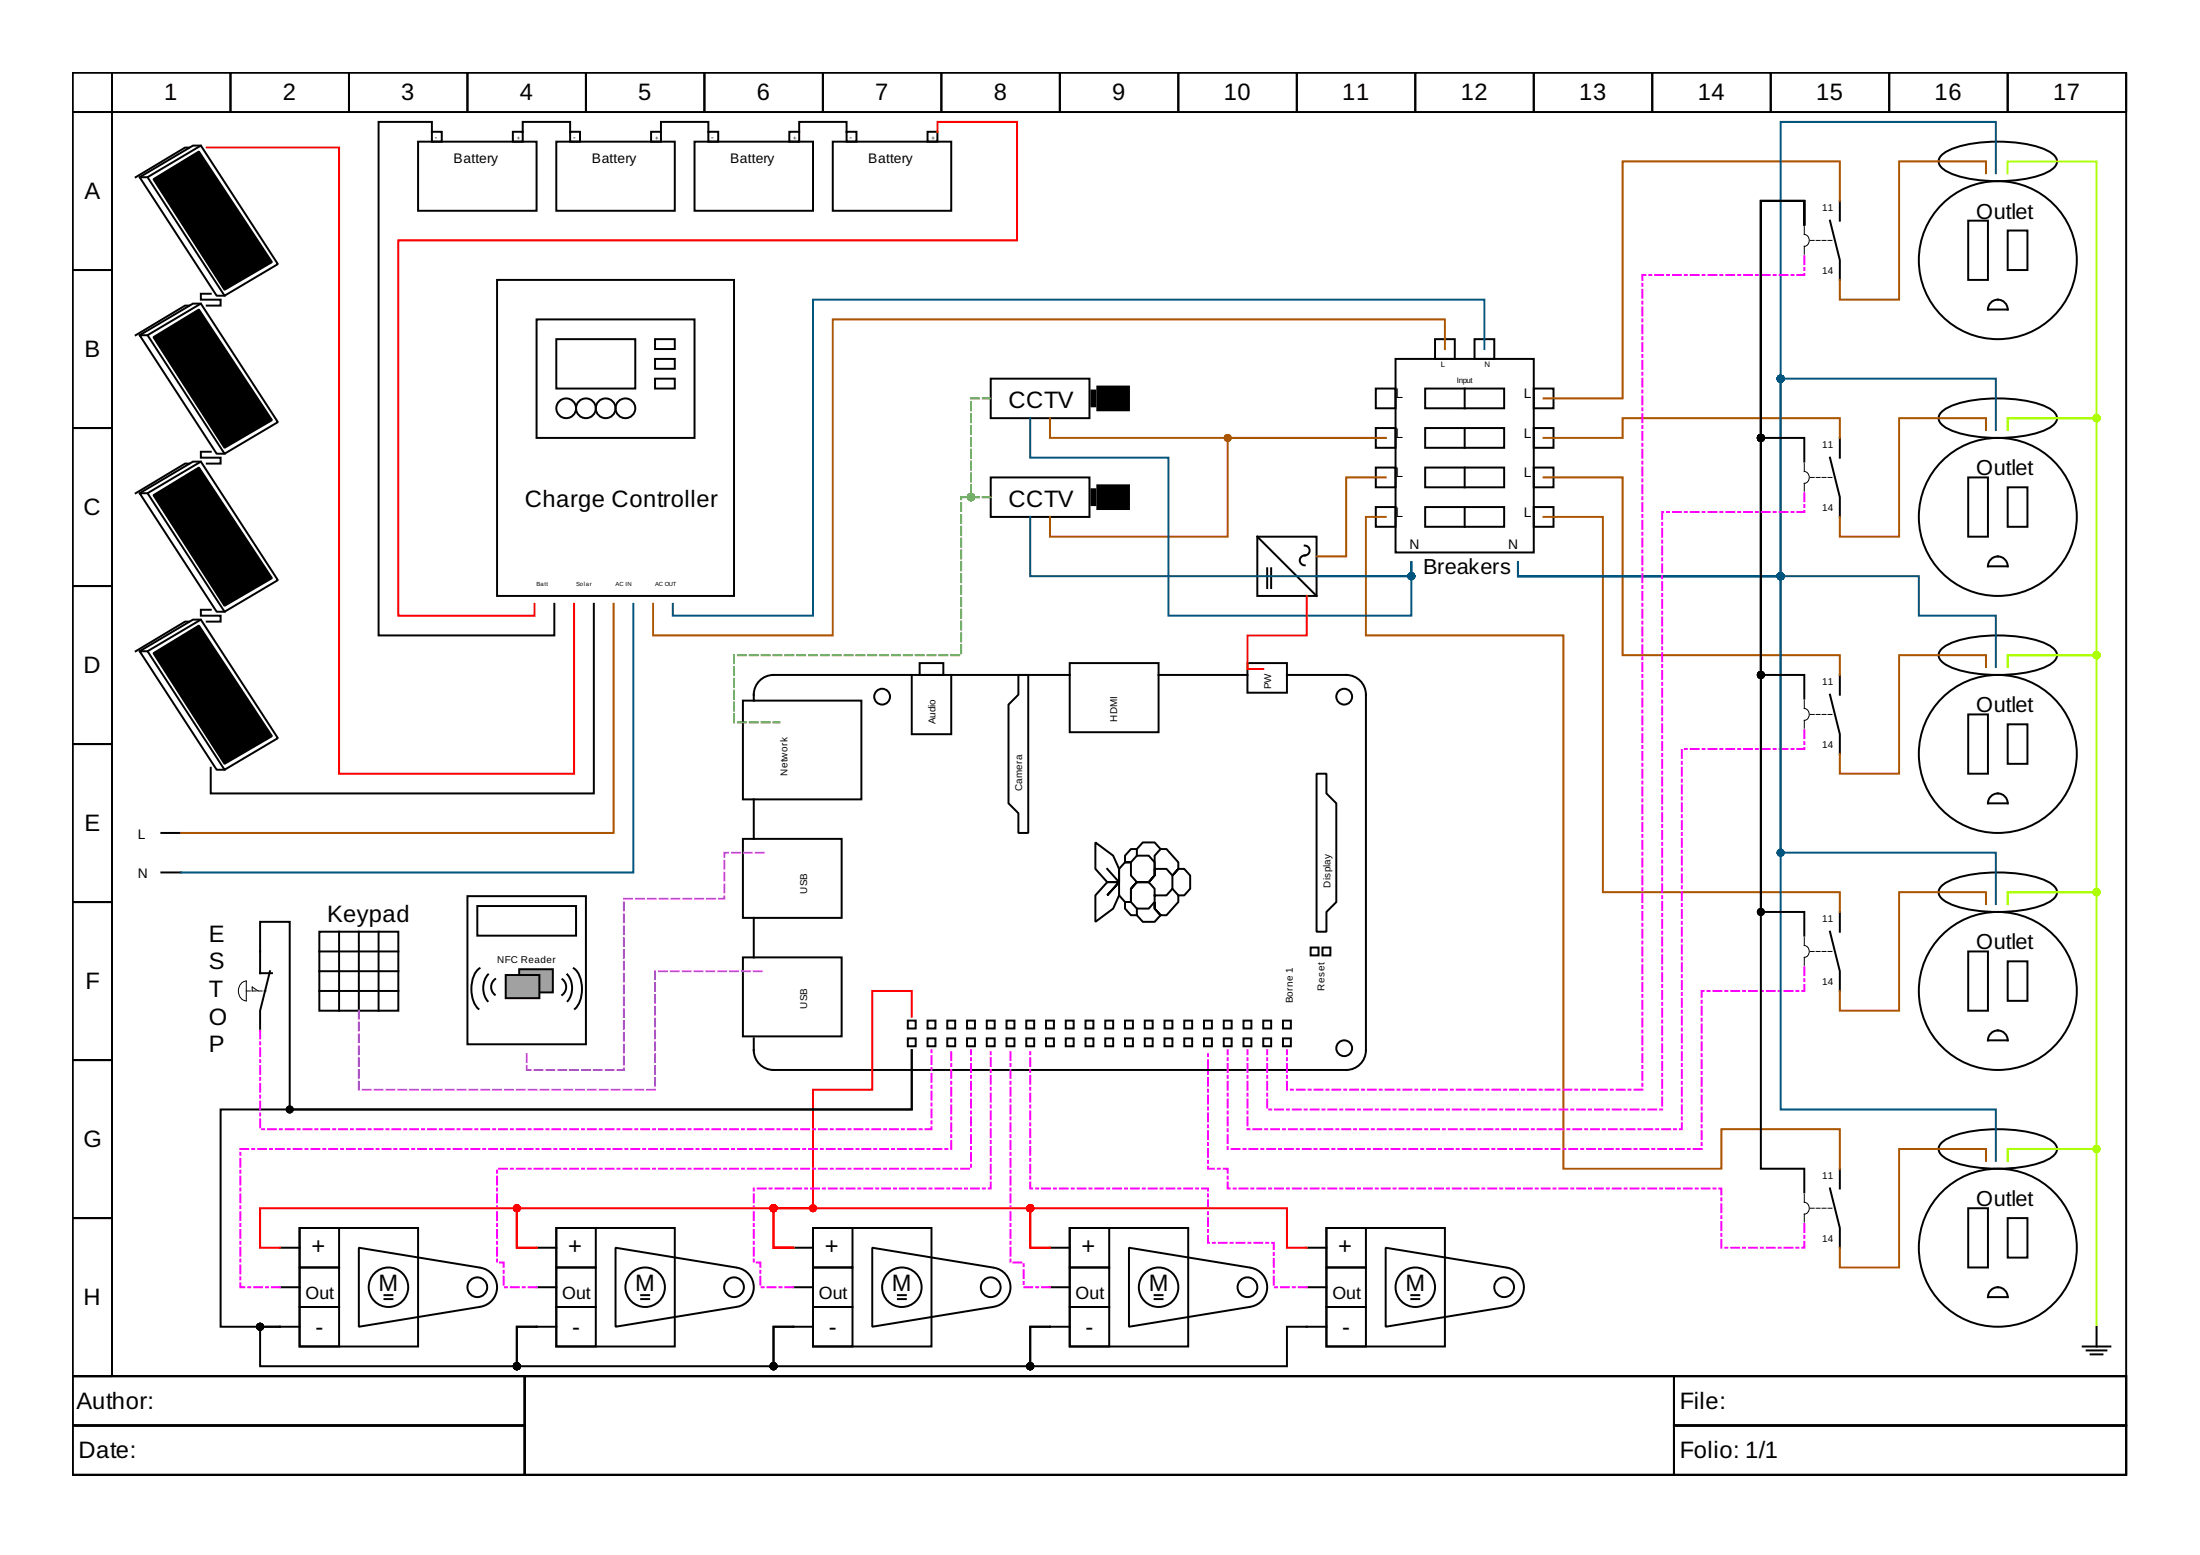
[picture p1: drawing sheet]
<svg xmlns="http://www.w3.org/2000/svg" width="297mm" height="210mm" viewBox="0 0 297 210" stroke-linecap="round" stroke-linejoin="round" font-family="sans-serif">
<g fill="none" stroke="#000" stroke-width=".27">
<path d="M9.8 9.8h277.3v176h-277.3zM9.8 9.8h5.3v5.3h-5.3zM9.8 15.1h5.3v21.4h-5.3zM15.1 9.8h16v5.3h-16zM25.5 19.9h-.5l-6.7 4M27.1 19.7h-1l-7.2 4.2M31.1 9.8h16v5.3h-16zM47.1 9.8h16v5.3h-16zM63.1 9.8h16v5.3h-16zM75.1 19.1h16v9.4h-16zM77 17.8h1.3v1.3h-1.3zM79.1 9.8h16v5.3h-16z"/>
<path d="M87.9 17.8h1.3v1.3h-1.3zM95.1 9.8h16v5.3h-16zM111.1 9.8h16v5.3h-16zM112.4 19.1h16v9.4h-16zM114.3 17.8h1.3v1.3h-1.3zM125.2 17.8h1.4v1.3h-1.4zM127.1 9.8h16v5.3h-16zM143.1 9.8h16v5.3h-16zM159.1 9.8h16v5.3h-16zM175.1 9.8h16v5.3h-16zM191.1 9.8h16v5.3h-16zM207.1 9.8h16v5.3h-16z"/>
<path d="M223.1 9.8h16v5.3h-16zM239.1 9.8h16v5.3h-16zM255.1 9.8h16v5.3h-16zM271.1 9.8h16v5.3h-16zM9.8 36.5h5.3v21.3h-5.3zM19.9 23.9l7.2-4.2 10.4 16-7.2 4.2zM19.9 23.9h-1l10.4 16h1M67.1 37.8h32v42.6h-32zM247.1 29.8l1.3 5.3v2.7M248.4 27.1v2.7M262.2 20.9a9.3 9.3 0 0 1 5-1.6 19.1 19.1 0 0 1 9 .9 2.12 2.12 0 0 1 1.5 1.6 2.12 2.12 0 0 1-1.5 1.6 19.6 19.6 0 0 1-12.9 0 2.12 2.12 0 0 1-1.6-1.6l.1-.4zM265.7 29.8h2.7v8h-2.7z"/>
<path d="M271.1 31.1h2.6v5.4h-2.6zM9.8 57.8h5.3v21.3h-5.3zM19.9 45.2l7.2-4.2 10.4 16-7.2 4.2zM19.9 45.2h-1l10.4 16h1M25.5 41.3h-.5l-6.7 3.9M27.1 41h-1l-7.2 4.2M72.4 43.1h21.4v16h-21.4zM75.1 45.8h10.7v6.6h-10.7zM88.4 45.8h2.7v1.3h-2.7zM88.4 48.4h2.7v1.4h-2.7zM88.4 51.1h2.7v1.3h-2.7zM133.8 51.1h13.3v5.3h-13.3z"/>
<path d="M185.8 52.4h2.6v2.7h-2.6zM185.8 57.8h2.6v2.6h-2.6zM188.4 48.4h18.7v26.2h-18.7zM192.4 57.8h10.7v2.6h-10.7zM192.4 52.4h10.7v2.7h-10.7zM193.8 45.8h2.6v2.6h-2.6zM197.8 52.4v2.7M197.8 57.8v2.6M199.1 45.8h2.7v2.6h-2.7zM207.1 52.4h2.7v2.7h-2.7zM207.1 57.8h2.7v2.6h-2.7zM248.4 59.1v2.7"/>
<path d="M262.2 55.6a9.3 9.3 0 0 1 5-1.7 19.1 19.1 0 0 1 9 1 2.12 2.12 0 0 1 1.5 1.5 2.12 2.12 0 0 1-1.5 1.6 19.6 19.6 0 0 1-12.9 0 2.12 2.12 0 0 1-1.6-1.6l.1-.4zM269 40.7a1.33 1.33 0 0 1 1.3-.1 1.33 1.33 0 0 1 .8 1.2h-2.7l.1-.4zM9.8 79.1h5.3v21.3h-5.3zM19.9 66.6l7.2-4.3 10.4 16-7.2 4.3zM19.9 66.6h-1l10.4 16h1M25.5 62.6h-.5l-6.7 4M27.1 62.3h-1l-7.2 4.3M133.8 64.4h13.3v5.4h-13.3zM169.8 72.4h8v8h-8zM169.8 72.4l8 8M171.1 76.7v2.7M171.6 76.7v2.7"/>
<path d="M176.2 73.6a.67 .67 0 0 1 .6 .7 .67 .67 0 0 1-.6 .7 .67 .67 0 0 0-.7 .6 .67 .67 0 0 0 .7 .7M185.8 63.1h2.6v2.7h-2.6zM185.8 68.4h2.6v2.7h-2.6zM192.4 68.4h10.7v2.7h-10.7zM192.4 63.1h10.7v2.7h-10.7zM197.8 63.1v2.7M197.8 68.4v2.7M207.1 68.4h2.7v2.7h-2.7zM207.1 63.1h2.7v2.7h-2.7zM247.1 61.8l1.3 5.3v2.7M265.7 64.4h2.7v8h-2.7zM269 75.4a1.33 1.33 0 0 1 1.3-.1 1.33 1.33 0 0 1 .8 1.1h-2.7l.1-.4z"/>
<path d="M271.1 65.8h2.6v5.3h-2.6zM19.9 87.9l7.2-4.3 10.4 16-7.2 4.3zM19.9 87.9h-1l10.4 16h1M25.5 83.9h-.5l-6.7 4M27.1 83.6h-1l-7.2 4.3M100.3 94.6h16v13.3h-16zM123.1 91.1h5.3v8h-5.3zM123.1 91.1h-18.7a2.67 2.67 0 0 0-2.6 2.7v.8M124.2 89.5h3.2v1.6h-3.2zM128.4 91.1h16M137.5 91.1h1.3v21.3h-1.3v-2.6l-1.3-1.4v-13.3l1.3-1.3zM144.4 89.5h12v9.3h-12z"/>
<path d="M156.4 91.1h12M168.4 89.5h5.4v4h-5.4zM173.8 91.1h8a2.67 2.67 0 0 1 2.6 2.7v48a2.67 2.67 0 0 1-2.6 2.6h-77.4a2.67 2.67 0 0 1-2.6-2.6v-1.6M247.1 93.8l1.3 5.3v2.7M248.4 91.1v2.7M262.2 87.6a9.3 9.3 0 0 1 5-1.7 19.1 19.1 0 0 1 9 1 2.12 2.12 0 0 1 1.5 1.5 2.12 2.12 0 0 1-1.5 1.6 19.6 19.6 0 0 1-12.9 0 2.12 2.12 0 0 1-1.6-1.6l.1-.4zM265.7 96.4h2.7v8h-2.7zM271.1 97.8h2.6v5.3h-2.6zM9.8 100.4h5.3v21.4h-5.3zM100.3 113.2h13.3v10.7h-13.3zM101.8 107.9v5.3M149.5 117.3l1.6 1.8-1.6 1.8 1.6-1.8h-1.6h1.6v-1.8l-.8-1.8-2.4-1.8v3.6l1.6 1.8-1.6 1.8v3.5l2.4-1.8 .8-1.7"/>
<path d="M153.5 114.6h-.8l-.8 .9v.9h.8h-.8l-.8 .9v3.6l.8 .9h.8h-.8v.8l.8 .9h.8M155.9 117.3v-1.8l.8-.9h.8l1.6 1.8v.9l-.8 .9 .8-.9h.8l.8 .9v1.8l-.8 .9h-.8M156.7 114.6l-.8-.9h-1.6l-.8 .9v.9M158.3 120l.8 .9v.9l-1.6 1.7h-.8l-.8-.9v-.8v.8l.8 .9-.8 .9h-1.6l-.8-.9v-.9M177.8 104.4h1.3v2.7l1.3 1.3v13.4l-1.3 1.3v2.7h-1.3zM262.2 119.6a9.3 9.3 0 0 1 5-1.7 19.1 19.1 0 0 1 9 1 2.12 2.12 0 0 1 1.5 1.5 2.12 2.12 0 0 1-1.5 1.6 19.6 19.6 0 0 1-12.9 0 2.12 2.12 0 0 1-1.6-1.6l.1-.4zM269 107.4a1.33 1.33 0 0 1 1.3-.2 1.33 1.33 0 0 1 .8 1.2h-2.7l.1-.4zM9.8 121.8h5.3v21.3h-5.3zM35.1 128.4v3h1.6M36.5 131.1l-1.4 5.3v2.7M43.1 125.8h10.7v10.6h-10.7zM43.1 133.8h10.7"/>
<path d="M43.1 131.1h10.7M43.1 128.4h10.7M45.8 125.8v10.6M48.4 125.8v10.6M51.1 125.8v10.6M64.8 130.7a3.9 3.9 0 0 0-1 3.9 2.8 2.8 0 0 0 .8 1.6M75.9 132.2a1.33 1.33 0 0 1 0 2.1M100.3 129.2h13.3v10.7h-13.3zM101.8 123.9v5.3M122.6 137.8h1v1h-1zM125.2 137.8h1.1v1h-1.1zM127.9 137.8h1.1v1h-1.1z"/>
<path d="M130.6 137.8h1v1h-1zM133.2 137.8h1.1v1h-1.1zM135.9 137.8h1.1v1h-1.1zM138.6 137.8h1v1h-1zM141.2 137.8h1.1v1h-1.1zM143.9 137.8h1.1v1h-1.1zM146.6 137.8h1v1h-1zM149.2 137.8h1.1v1h-1.1zM151.9 137.8h1.1v1h-1.1zM154.6 137.8h1v1h-1zM155.9 120.9h1.6l.8-.9v-1.8l-.8-.9h-1.6v.9l-.8 .9h-1.6l-.8 .9v1.8l.8 .8h1.6l.8-.8v-1.8l-.8-.9 .8-.9v-1.8l-.8-.9h-1.6l-.8 .9v1.8l.8 .9h1.6h-1.6l-.8 .9v1.8M157.2 137.8h1.1v1h-1.1z"/>
<path d="M159.9 137.8h1.1v1h-1.1zM162.6 137.8h1v1h-1zM165.2 137.8h1.1v1h-1.1zM167.9 137.8h1.1v1h-1.1zM170.6 137.8h1v1h-1zM173.2 137.8h1.1v1h-1.1zM177 127.9h1v1.1h-1zM178.6 127.9h1v1.1h-1zM247.1 125.8l1.3 5.3v2.7M248.4 123.1v2.7M265.7 128.4h2.7v8h-2.7zM269 139.4a1.33 1.33 0 0 1 1.3-.2 1.33 1.33 0 0 1 .8 1.2h-2.7l.1-.4z"/>
<path d="M271.1 129.8h2.6v5.3h-2.6zM9.8 143.1h5.3v21.3h-5.3zM122.6 140.2h1v1h-1zM125.2 140.2h1.1v1h-1.1zM127.9 140.2h1.1v1h-1.1zM130.6 140.2h1v1h-1zM133.2 140.2h1.1v1h-1.1zM135.9 140.2h1.1v1h-1.1zM138.6 140.2h1v1h-1zM141.2 140.2h1.1v1h-1.1zM143.9 140.2h1.1v1h-1.1zM146.6 140.2h1v1h-1z"/>
<path d="M149.2 140.2h1.1v1h-1.1zM151.9 140.2h1.1v1h-1.1zM154.6 140.2h1v1h-1zM157.2 140.2h1.1v1h-1.1zM159.9 140.2h1.1v1h-1.1zM162.6 140.2h1v1h-1zM165.2 140.2h1.1v1h-1.1zM167.9 140.2h1.1v1h-1.1zM170.6 140.2h1v1h-1zM173.2 140.2h1.1v1h-1.1zM248.4 157.8v2.6M262.2 154.3a9.3 9.3 0 0 1 5-1.7 19.1 19.1 0 0 1 9 .9 2.12 2.12 0 0 1 1.5 1.6 2.12 2.12 0 0 1-1.5 1.6 19.6 19.6 0 0 1-12.9 0 2.12 2.12 0 0 1-1.6-1.6l.1-.4z"/>
<path d="M9.8 164.4h5.3v21.4h-5.3zM37.8 168.4h2.7M37.8 173.8h2.7M37.8 179.1h2.7M40.5 165.8h15.9v16h-15.9zM40.5 165.8h5.3v5.3h-5.3zM40.5 171.1h5.3v5.3h-5.3zM40.5 176.4h5.3v5.4h-5.3zM51.9 174.8h1.1M51.9 175.4h1.1M64.7 171.1l-16.3-2.7v10.7l16.3-2.7M64.9 171.1a2.67 2.67 0 0 1 2.2 2.7 2.67 2.67 0 0 1-2.2 2.6"/>
<path d="M72.4 168.4h2.7M72.4 173.8h2.7M72.4 179.1h2.7M75.1 165.8h16v16h-16zM75.1 165.8h5.3v5.3h-5.3zM75.1 171.1h5.3v5.3h-5.3zM75.1 176.4h5.3v5.4h-5.3zM86.6 174.8h1M86.6 175.4h1M99.4 171.1l-16.3-2.7v10.7l16.3-2.7M99.6 171.1a2.67 2.67 0 0 1 2.2 2.7 2.67 2.67 0 0 1-2.2 2.6M107.1 168.4h2.7"/>
<path d="M107.1 173.8h2.7M107.1 179.1h2.7M109.8 165.8h16v16h-16zM109.8 165.8h5.3v5.3h-5.3zM109.8 171.1h5.3v5.3h-5.3zM109.8 176.4h5.3v5.4h-5.3zM121.2 174.8h1.1M121.2 175.4h1.1M134 171.1l-16.2-2.7v10.7l16.2-2.7M134.2 171.1a2.67 2.67 0 0 1 2.2 2.7 2.67 2.67 0 0 1-2.2 2.6M141.8 168.4h2.6M141.8 173.8h2.6"/>
<path d="M141.8 179.1h2.6M144.4 165.8h16v16h-16zM144.4 165.8h5.4v5.3h-5.4zM144.4 171.1h5.4v5.3h-5.4zM144.4 176.4h5.4v5.4h-5.4zM155.9 174.8h1.1M155.9 175.4h1.1M168.7 171.1l-16.3-2.7v10.7l16.3-2.7M168.9 171.1a2.67 2.67 0 0 1 2.2 2.7 2.67 2.67 0 0 1-2.2 2.6M176.4 168.4h2.7M176.4 173.8h2.7M176.4 179.1h2.7"/>
<path d="M179.1 165.8h16v16h-16zM179.1 165.8h5.3v5.3h-5.3zM179.1 171.1h5.3v5.3h-5.3zM179.1 176.4h5.3v5.4h-5.3zM190.6 174.8h1M190.6 175.4h1M203.4 171.1l-16.3-2.7v10.7l16.3-2.7M203.6 171.1a2.67 2.67 0 0 1 2.2 2.7 2.67 2.67 0 0 1-2.2 2.6M247.1 160.4l1.3 5.4v2.6M265.7 163.1h2.7v8h-2.7zM269 174a1.33 1.33 0 0 1 1.3-.1 1.33 1.33 0 0 1 .8 1.2h-2.7l.1-.4zM271.1 164.4h2.6v5.4h-2.6z"/>
<path d="M283.1 179.1v2.7M9.8 185.8h277.3v13.3h-277.3zM9.8 185.8h61v6.6h-61zM9.8 192.4h61v6.7h-61zM70.8 185.8h155.2v13.3h-155.2zM226 185.8h61.1v6.6h-61.1zM226 192.4h61.1v6.7h-61.1zM281.2 181.8h3.7M281.7 182.3h2.7M282.3 182.8h1.6"/>
<circle cx="269.7" cy="35.1" r="10.7"/>
<circle cx="76.4" cy="55.1" r="1.33"/>
<circle cx="79.1" cy="55.1" r="1.33"/>
<circle cx="81.8" cy="55.1" r="1.33"/>
<circle cx="84.4" cy="55.1" r="1.33"/>
<circle cx="269.7" cy="69.8" r="10.7"/>
<circle cx="119.1" cy="94" r="1.07"/>
<circle cx="181.5" cy="94" r="1.07"/>
<circle cx="269.7" cy="101.8" r="10.7"/>
<circle cx="269.7" cy="133.8" r="10.7"/>
<circle cx="181.5" cy="141.5" r="1.07"/>
<circle cx="52.4" cy="173.8" r="2.67"/>
<circle cx="64.4" cy="173.8" r="1.33"/>
<circle cx="87.1" cy="173.8" r="2.67"/>
<circle cx="99.1" cy="173.8" r="1.33"/>
<circle cx="121.8" cy="173.8" r="2.67"/>
<circle cx="133.8" cy="173.8" r="1.33"/>
<circle cx="156.4" cy="173.8" r="2.67"/>
<circle cx="168.4" cy="173.8" r="1.33"/>
<circle cx="191.1" cy="173.8" r="2.67"/>
<circle cx="203.1" cy="173.8" r="1.33"/>
<circle cx="269.7" cy="168.4" r="10.7"/>
</g>
<path d="M243.6 30.6v1.1a.81 .81 0 0 1 .7 .8 .81 .81 0 0 1-.7 .8v1M243.6 62.6v1a.81 .81 0 0 1 .7 .8 .81 .81 0 0 1-.7 .8v1.1M243.6 94.6v1a.81 .81 0 0 1 .7 .8 .81 .81 0 0 1-.7 .8v1.1M32.6 132.7l.7-.3v2.7a1.41 1.41 0 0 1-.7-2.4zM34.1 133.8v-.6l.8 .6M243.6 126.6v1a.81 .81 0 0 1 .7 .8 .81 .81 0 0 1-.7 .8v1.1M243.6 161.2v1.1a.81 .81 0 0 1 .7 .8 .81 .81 0 0 1-.7 .8v1.1" fill="none" stroke="#000" stroke-width=".14"/>
<path d="M244.4 32.5h3.2M244.4 64.4h3.2M244.4 96.4h3.2M33.3 133.8h2.6M244.4 128.4h3.2M244.4 163.1h3.2" fill="none" stroke="#000" stroke-width=".14" stroke-dasharray=".5 .3"/>
<g fill="#000" stroke="#000" stroke-width=".27">
<path d="M20.7 24.2l6.2-3.7 9.8 14.9-6.4 3.7z" fill-rule="evenodd"/>
<path d="M20.7 45.5l6.2-3.7 9.8 14.9-6.4 3.7z" fill-rule="evenodd"/>
<path d="M147.4 52.7h.5v2.1h-.5z" fill-rule="evenodd"/>
<path d="M148.2 52.2h4.2v3.2h-4.2z" fill-rule="evenodd"/>
<path d="M20.7 66.8l6.2-3.7 9.8 14.9-6.4 3.8z" fill-rule="evenodd"/>
<path d="M147.4 66h.5v2.2h-.5z" fill-rule="evenodd"/>
<path d="M148.2 65.5h4.2v3.2h-4.2z" fill-rule="evenodd"/>
<path d="M20.7 88.2l6.2-3.8 9.8 15-6.4 3.7z" fill-rule="evenodd"/>
</g>
<path d="M70.1 130.8h4.5v3.2h-4.5z" fill-rule="evenodd" fill="#a0a0a4" stroke="#000" stroke-width=".27"/>
<path d="M63.1 121h16v20h-16zM65.9 131.5a2.9 2.9 0 0 0-.1 3.6M76.6 131.5a2.9 2.9 0 0 1 0 3.6M77.5 130.7a4 4 0 0 1 .8 4.4l-.4 .8-.3 .3" fill="none" stroke="#000" stroke-width=".27"/>
<path d="M68.3 131.6h4.5v3.1h-4.5z" fill-rule="evenodd" fill="#a0a0a4" stroke="#000" stroke-width=".27"/>
<path d="M66.9 132.2a1.33 1.33 0 0 0-.1 2.1" fill="none" stroke="#000" stroke-width=".27"/>
<path d="M64.4 122.3h13.4v4h-13.4z" fill-rule="evenodd" fill="#fff" stroke="#000" stroke-width=".27"/>
<g fill="none" stroke="#000" stroke-width=".27">
<path d="M56.4 19.1h16v9.4h-16zM58.3 17.8h1.3v1.3h-1.3zM58.3 17.8v-1.3h-7.2v69.3h23.7v-4.3M69.2 17.8h1.4v1.3h-1.4zM70.6 17.8v-1.3h6.4v1.3M89.2 17.8v-1.3h6.4v1.3M93.8 19.1h16v9.4h-16zM95.6 17.8h1.4v1.3h-1.4zM106.6 17.8h1.3v1.3h-1.3zM107.9 17.8v-1.3h6.4v1.3M28.5 39.7h-1.4v.8h2.7v.8h-1.9M243.6 30.3v-3.2h-5.9v32h5.9v3.2"/>
<path d="M243.6 30.3v-3.2h-5.9v96h5.9v3.2M243.6 30.3v-3.2h-5.9v64h5.9v3.2M243.6 30.3v-3.2h-5.9v130.7h5.9v3.2M28.5 61h-1.4v.8h2.7v.8h-1.9M28.5 82.3h-1.4v.8h2.7v.8h-1.9M80.2 81.5v25.6h-51.7v-3.5M21.8 112.4h2.7M21.8 117.8h2.7M35.1 128.4v-4h4v25.4h84v-8v8h-93.3v29.3h8h-2.7v5.3h34.7v-5.3h2.6h-2.6v5.3h34.6v-5.3h2.7h-2.7v5.3h34.7v-5.3h2.7h-2.7v5.3h34.7v-5.3h2.6"/>
</g>
<path d="M27.9 19.9h17.9v84.5h31.7v-22.9M126.6 17.8v-1.3h10.7v16h-83.5v50.6h18.4v-1.6M176.4 80.4v5.4h-8v4.5h2.2M123.1 137.2v-3.4h-5.3v13.3h-8v16h-5.4v5.3h2.7M37.8 168.4h-2.7v-5.3h34.7v5.3h2.6h-2.6v-5.3h34.6v5.3h2.7M107.1 168.4h-2.7v-5.3h34.7v5.3h2.7h-2.7v-5.3h34.7v5.3h2.6" fill="none" stroke="#f00" stroke-width=".27"/>
<path d="M269.5 23.4v-6.9h-29.1v61.3h-35.4v-1.9M139.1 56.4v5.4h18.7v21.3h32.8v-7.2M200.4 47.1v-6.6h-90.6v42.6h-19v-1.6M269.5 58v-6.9h-29.1v26.7h-35.4v-1.9M139.1 69.8v8h51.5v-1.9M190.6 75.9v1.9h-12.8M205 75.9v1.9h54.1v5.3h10.4v6.9M205 75.9v1.9h35.4v37.3h29.1v6.9M205 75.9v1.9h35.4v72h29.1v6.9M85.5 81.5v36.3h-61" fill="none" stroke="#00557f" stroke-width=".27"/>
<g fill="none" stroke="#a50" stroke-width=".27">
<path d="M248.4 27.1v-5.3h-29.3v32h-10.7M268.1 23.4v-1.6h-11.7v18.7h-8v-2.7M141.8 56.4v2.7h45.3h-21.3v13.3h-24v-2.6M195.1 47.1v-4h-82.7v42.7h-24.2v-4.3M208.4 59.1h10.7v-2.7h29.3v2.7M268.1 58v-1.6h-11.7v16h-8v-2.6M187.1 69.8h-2.7v16h26.7v72h21.3v-5.4h16v5.4M187.1 64.4h-5.3v10.7h-4M208.4 69.8h8v50.6h32v2.7M208.4 64.4h10.7v24h29.3v2.7M82.8 81.5v30.9h-58.3M268.1 90v-1.6h-11.7v16h-8v-2.6"/>
<path d="M268.1 122v-1.6h-11.7v16h-8v-2.6M268.1 156.7v-1.6h-11.7v16h-8v-2.7"/>
</g>
<g fill="#00557f" stroke="#00557f" stroke-width=".27">
<circle cx="240.4" cy="51.1" r=".4"/>
<circle cx="240.4" cy="77.8" r=".4"/>
<circle cx="190.6" cy="77.8" r=".4"/>
<circle cx="240.4" cy="115.1" r=".4"/>
</g>
<path d="M243.6 34.6v2.5h-21.9v110h-47.9v-5.3M243.6 66.6v2.5h-19.2v80.7h-53.3v-8M243.6 98.6v2.5h-16.5v51.3h-58.7v-10.6M35.1 139.1v13.3h90.7v-10.6M243.6 130.6v3.2h-13.9v21.3h-63.9v-13.3M37.8 173.8h-5.3v-18.7h95.9v-13.3M72.4 173.8h-4.4v-3.4h-.9v-12.6h64v-16M107.1 173.8h-4.4v-3.4h-.9v-10h32v-18.6M141.8 173.8h-3.6v-3.4h-1.8v-28.6M176.4 173.8h-4.4v-6h-8.9v-7.4h-24v-18.6M243.6 165.2v3.2h-11.2v-8h-66.6v-2.6h-2.7v-16" fill="none" stroke="#f0f" stroke-width=".27" stroke-dasharray="1.1 .5 .3 .5"/>
<g fill="#f00" stroke="#f00" stroke-width=".27">
<circle cx="104.4" cy="163.1" r=".4"/>
<circle cx="109.8" cy="163.1" r=".4"/>
<circle cx="69.8" cy="163.1" r=".4"/>
<circle cx="139.1" cy="163.1" r=".4"/>
</g>
<path d="M133.8 53.8h-2.7v13.3h2.7M133.8 67.1h-4v21.3h-30.7v9.1h6.1" fill="none" stroke="#5a0" stroke-width=".27" stroke-dasharray="1.1 .5"/>
<circle cx="131.1" cy="67.1" r=".4" fill="#5a0" stroke="#5a0" stroke-width=".27"/>
<g fill="#000" stroke="#000" stroke-width=".27">
<circle cx="237.7" cy="59.1" r=".4"/>
<circle cx="237.7" cy="91.1" r=".4"/>
<circle cx="237.7" cy="123.1" r=".4"/>
<circle cx="39.1" cy="149.8" r=".4"/>
<circle cx="35.1" cy="179.1" r=".4"/>
<circle cx="69.8" cy="184.4" r=".4"/>
<circle cx="104.4" cy="184.4" r=".4"/>
<circle cx="139.1" cy="184.4" r=".4"/>
</g>
<path d="M48.4 136.4v10.7h40v-16h15M71.1 142.3v2.1h13.1v-23.1h13.6v-6.2h5.6" fill="none" stroke="#a5f" stroke-width=".27" stroke-dasharray="1.1 .5"/>
<path d="M271.1 23.4v-1.6h12v34.6h-12v1.6v-1.6h12v32h-12v1.6v-1.6h12v32h-12v1.6v-1.6h12v34.7h-12v1.6v-1.6h12v23.7" fill="none" stroke="#af0" stroke-width=".27"/>
<g fill="#af0" stroke="#af0" stroke-width=".27">
<circle cx="283.1" cy="155.1" r=".4"/>
<circle cx="283.1" cy="88.4" r=".4"/>
<circle cx="283.1" cy="120.4" r=".4"/>
<circle cx="283.1" cy="56.4" r=".4"/>
</g>
<circle cx="165.8" cy="59.1" r=".4" fill="#a50" stroke="#a50" stroke-width=".27"/>
<g font-size="3.2">
<text x="22.2" y="13.5">1</text>
<text x="38.2" y="13.5">2</text>
<text x="54.2" y="13.5">3</text>
<text x="70.2" y="13.5">4</text>
<text x="86.2" y="13.5">5</text>
<text x="102.2" y="13.5">6</text>
<text x="118.2" y="13.5">7</text>
<text x="134.2" y="13.5">8</text>
<text x="150.2" y="13.5">9</text>
<text x="165.2" y="13.5">10</text>
<text x="181.2" y="13.5">11</text>
<text x="197.2" y="13.5">12</text>
<text x="213.2" y="13.5">13</text>
<text x="229.2" y="13.5">14</text>
<text x="245.2" y="13.5">15</text>
<text x="261.2" y="13.5">16</text>
<text x="277.2" y="13.5">17</text>
<text x="11.4" y="26.9">A</text>
<text x="11.4" y="48.2">B</text>
<text x="136.2" y="55.1">CCTV</text>
<text x="11.3" y="69.5">C</text>
<text x="70.8" y="68.4">Charge Controller</text>
<text x="136.2" y="68.4">CCTV</text>
<text x="11.3" y="90.8">D</text>
<text x="11.4" y="112.2">E</text>
<text x="44.2" y="124.4">Keypad</text>
<text x="28.2" y="127.1">E</text>
<text x="28.2" y="130.8">S</text>
<text x="11.5" y="133.5">F</text>
<text x="28.2" y="134.6">T</text>
<text x="28.2" y="138.3">O</text>
<text x="28.2" y="142">P</text>
<text x="11.3" y="154.8">G</text>
<text x="42.1" y="169.2">+</text>
<text x="76.7" y="169.2">+</text>
<text x="111.4" y="169.2">+</text>
<text x="146" y="169.2">+</text>
<text x="180.7" y="169.2">+</text>
<text x="11.3" y="176.2">H</text>
<text x="51.1" y="174.3">M</text>
<text x="85.8" y="174.3">M</text>
<text x="120.4" y="174.3">M</text>
<text x="155.1" y="174.3">M</text>
<text x="189.8" y="174.3">M</text>
<text x="42.6" y="180.2">-</text>
<text x="77.2" y="180.2">-</text>
<text x="111.9" y="180.2">-</text>
<text x="146.6" y="180.2">-</text>
<text x="181.2" y="180.2">-</text>
<text x="10.3" y="190.2">Author:</text>
<text x="226.8" y="190.2">File:</text>
<text x="10.6" y="196.8">Date:</text>
<text x="226.8" y="196.8">Folio: 1/1</text>
</g>
<g font-size="2.9">
<text x="266.8" y="29.5">Outlet</text>
<text x="266.8" y="64.2">Outlet</text>
<text x="192.2" y="77.5">Breakers</text>
<text x="266.8" y="96.2">Outlet</text>
<text x="266.8" y="128.2">Outlet</text>
<text x="266.8" y="162.8">Outlet</text>
</g>
<g font-size="2.4">
<text x="41.3" y="175.4">Out</text>
<text x="75.9" y="175.4">Out</text>
<text x="110.6" y="175.4">Out</text>
<text x="145.2" y="175.4">Out</text>
<text x="179.9" y="175.4">Out</text>
</g>
<g font-size="1.9">
<text x="61.2" y="22.1">Battery</text>
<text x="79.9" y="22.1">Battery</text>
<text x="98.6" y="22.1">Battery</text>
<text x="117.2" y="22.1">Battery</text>
<text x="188.4" y="53.8">L</text>
<text x="205.8" y="53.8">L</text>
<text x="188.4" y="59.1">L</text>
<text x="205.8" y="59.1">L</text>
<text x="188.4" y="64.4">L</text>
<text x="205.8" y="64.4">L</text>
<text x="188.4" y="69.8">L</text>
<text x="205.8" y="69.8">L</text>
<text x="190.3" y="74">N</text>
<text x="203.6" y="74">N</text>
<text x="18.6" y="113.2">L</text>
<text x="18.6" y="118.6">N</text>
</g>
<g font-size="1.3">
<text x="246" y="28.5">11</text>
<text x="246" y="37">14</text>
<text x="246" y="60.4">11</text>
<text x="246" y="69">14</text>
<text x="171.6" y="93" transform="rotate(-90 171.6 93)">PW</text>
<text x="246" y="92.4">11</text>
<text x="126.3" y="97.8" transform="rotate(-90 126.3 97.8)">Audio</text>
<text x="150.8" y="97.5" transform="rotate(-90 150.8 97.5)">HDMI</text>
<text x="246" y="101">14</text>
<text x="106.3" y="104.7" transform="rotate(-90 106.3 104.7)">Network</text>
<text x="138" y="106.8" transform="rotate(-90 138 106.8)">Camera</text>
<text x="179.6" y="119.9" transform="rotate(-90 179.6 119.9)">Display</text>
<text x="109" y="120.7" transform="rotate(-90 109 120.7)">USB</text>
<text x="246" y="124.4">11</text>
<text x="67.1" y="130">NFC Reader</text>
<text x="109" y="136.2" transform="rotate(-90 109 136.2)">USB</text>
<text x="174.6" y="135.4" transform="rotate(-90 174.6 135.4)">Borne 1</text>
<text x="178.8" y="133.8" transform="rotate(-90 178.8 133.8)">Reset</text>
<text x="246" y="133">14</text>
<text x="246" y="159.1">11</text>
<text x="246" y="167.6">14</text>
</g>
<g font-size="1.1">
<text x="58.7" y="18.9">-</text>
<text x="77.4" y="18.9">-</text>
<text x="96" y="18.9">-</text>
<text x="114.7" y="18.9">-</text>
<text x="194.6" y="49.5">L</text>
<text x="196.7" y="51.6">Input</text>
<text x="200.4" y="49.5">N</text>
</g>
<g font-size=".8">
<text x="69.8" y="18.9">+</text>
<text x="88.4" y="18.9">+</text>
<text x="107.1" y="18.9">+</text>
<text x="125.8" y="18.9">+</text>
<text x="72.4" y="79.1">Batt</text>
<text x="77.8" y="79.1">Solar</text>
<text x="83.1" y="79.1">AC IN</text>
<text x="88.4" y="79.1">AC OUT</text>
</g>
</svg>
